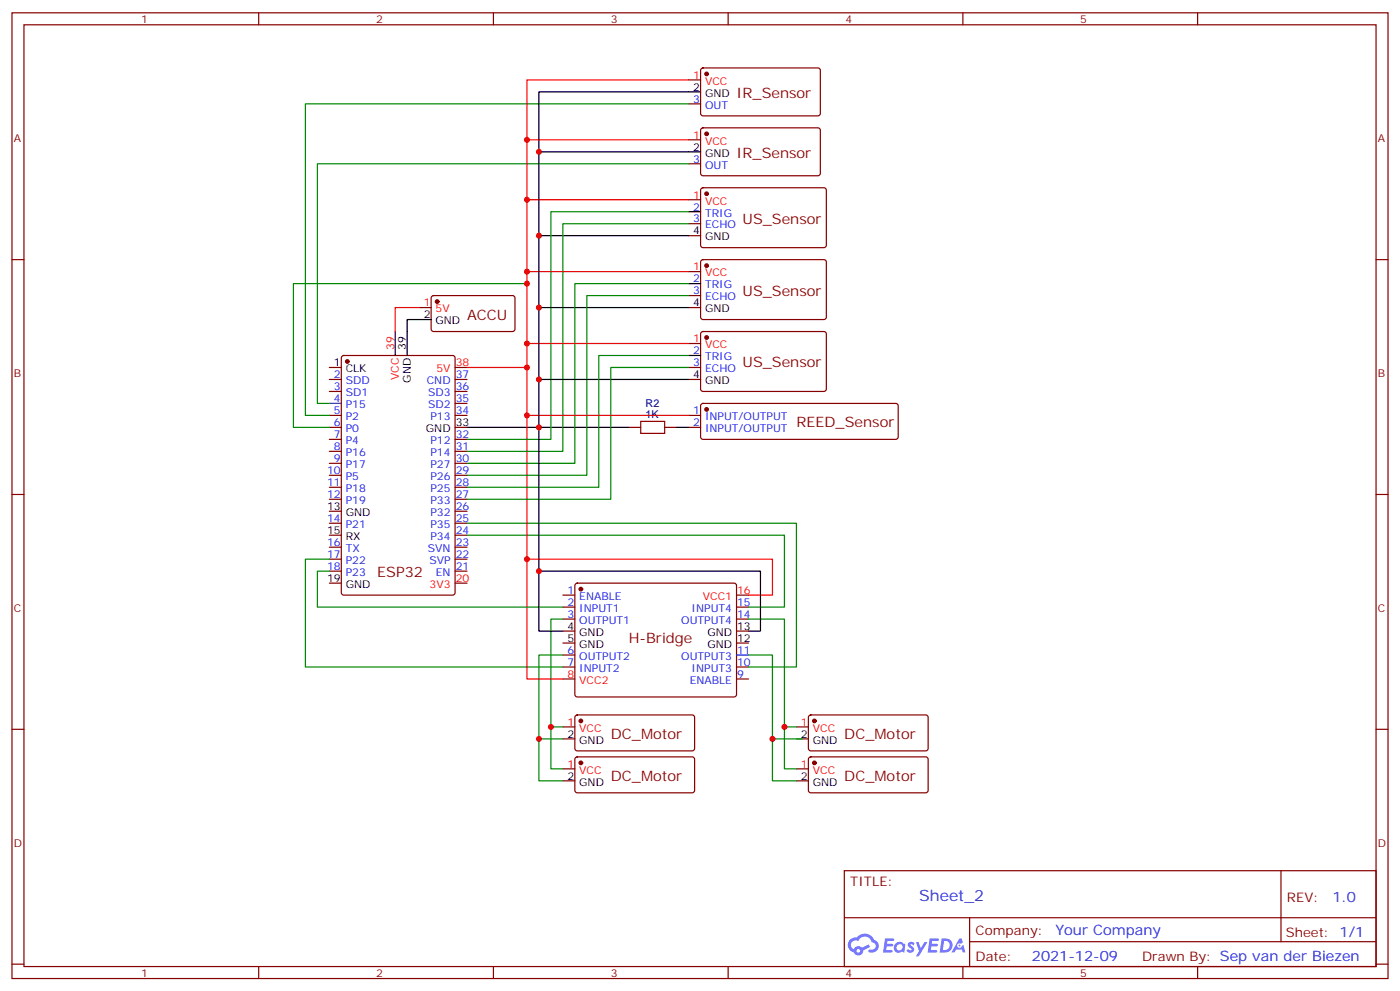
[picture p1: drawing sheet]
<svg xmlns="http://www.w3.org/2000/svg" width="412mm" height="292mm" viewBox="0 0 412 292" stroke-linecap="round" stroke-linejoin="round" font-family="sans-serif">
<g fill="none" stroke="#870000" stroke-width=".35">
<path d="M3.5 3.8h405.4v284.3h-405.4zM7.1 7.3h398.2v277.3h-398.2zM76.2 3.8v3.5M145.3 3.8v3.5M214.5 3.8v3.5M283.6 3.8v3.5M352.8 3.8v3.5M3.5 76.4h3.6M405.3 76.4h3.6M3.5 145.6h3.6M405.3 145.6h3.6M3.5 214.7h3.6"/>
<path d="M405.3 214.7h3.6M248.7 256.4h156.6v28.2h-156.6zM377.3 256.4v20.9M248.7 270.2h156.5M285.6 277.3h119.6M285.6 270.2v14.1M3.5 283.9h3.6M76.2 284.6v3.5M145.3 284.6v3.5M214.5 284.6v3.5M283.6 284.6v3.5M352.8 284.6v3.5"/>
<path d="M405.3 283.9h3.6"/>
</g>
<g fill="#5487ff">
<path d="M267.7 277.5a1.22 1.22 0 0 1 1.7 .3l-.4 .6a.47 .47 0 0 0-.3-.4 .47 .47 0 0 0-.5 .2l.1 .2a1.14 1.14 0 0 1 .8 1.7 1.14 1.14 0 0 1-1.9 0l-.2-.2 .5-.5 .7 .4a.29 .29 0 0 0 .3-.2 .29 .29 0 0 0-.2-.4 1.04 1.04 0 0 1-.6-1.7z"/>
<path d="M260.7 276.3h2.4l.3 .2-.2 .5h-1.8l-.1 .9h1.5l.3 .4-.3 .3h-1.6l-.2 1.1 1.7 .1 .2 .3-.2 .3h-2.6z"/>
<path d="M273.8 276.3h2.4l.3 .2-.1 .5h-1.8l-.2 .9h1.6l.3 .4-.4 .3h-1.6l-.1 1.1 1.7 .1 .2 .3-.2 .3h-2.6z"/>
<path d="M282.6 276.3h.7l.3 1.2-.6 .4a.69 .69 0 0 0-1 .2 .69 .69 0 0 0 .4 1 .69 .69 0 0 0 .9-.6l.5-.3 .6 2.2h-.8l-.2-.8h-1.8l-.5 .8h-.8z"/>
<path d="M269.8 277.4h.8l.6 1.8 1.1-1.8h.9l-2.6 4.2h-.8l.9-1.6z"/>
<path d="M277.4 276.3l-.6 4.1h1.3a2.11 2.11 0 0 0 2.5-2.1 2.11 2.11 0 0 0-2.5-2zM278.1 277a1.39 1.39 0 0 1 1.7 1.4 1.39 1.39 0 0 1-1.8 1.3h-.3z"/>
<path d="M263.7 277.9a1.54 1.54 0 0 0-.1 2.2 1.54 1.54 0 0 0 2.2 .1l.6 .2 .3-2.3-.2-.2h-.4a1.49 1.49 0 0 0-2.4 0zM264 278.9a.94 .94 0 0 1 1.8 0 .94 .94 0 0 1-1.8 0z"/>
<path d="M250.4 276.7a2.18 2.18 0 0 0 1.1 3.7 1.44 1.44 0 0 0 1.6 .9 1.44 1.44 0 0 0 1.2-1.5l2-1-.5-.7-1.9 .9a1.47 1.47 0 0 0-2.4 .5 1.39 1.39 0 0 1-.7-2 1.39 1.39 0 0 1 2-.4 2.12 2.12 0 0 1 2.2-1.3 2.12 2.12 0 0 1 1.9 1.7 1.14 1.14 0 0 1 1.1 1.4 1.14 1.14 0 0 1-1.7 .7 .43 .43 0 0 0-.5 .4 .43 .43 0 0 0 .4 .5 1.98 1.98 0 0 0 2.5-1.3 1.98 1.98 0 0 0-1.2-2.5 3.1 3.1 0 0 0-5.3-.7l-.9 .1zM252.3 280a.55 .55 0 0 1 1.1 0 .55 .55 0 0 1-1.1 0z"/>
<circle cx="282.6" cy="278.4" r=".26"/>
</g>
<g fill="none" stroke="#870000" stroke-width=".35">
<path d="M202.8 30.6h3.6M202.8 23.5h3.6M206.6 20.2l.5-.2 34.1 .1 .5 .6-.1 13-.7 .4-34.1-.1-.4-.6v-12.7zM206.6 37.8l.5-.2 34.1 .1 .5 .6-.1 13-.7 .5-34.1-.1-.4-.7v-12.7zM202.8 58.8h3.6M202.8 41.2h3.6M202.8 48.2h3.6M206.6 55.5l.5-.2h35.9l.4 .7v16.5l-.7 .4h-35.9l-.4-.7v-16.2zM202.8 69.4h3.6M202.8 65.9h3.6M202.8 80h3.6M206.6 76.7l.5-.3 35.9 .1 .4 .7v16.5l-.7 .4-35.9-.1-.4-.6v-16.2z"/>
<path d="M123.5 90.6h3.5M127.2 87.2l.5-.2 23.6 .1 .4 .6-.1 9.5-.6 .4-23.6-.1-.4-.6v-9.2zM202.8 90.6h3.6M202.8 87h3.6M206.6 97.8l.5-.2 35.9 .1 .4 .6v16.5l-.7 .5-35.9-.1-.4-.7v-16.2zM97 108.2h3.5M97 111.7h3.5M97 115.3h3.5M100.8 104.9l.4-.2h32.1l.7 .4 .1 69.4-.5 .7h-32.4l-.6-.4-.1-69.4zM134.1 108.2h3.5M134.1 111.7h3.5M134.1 115.3h3.5"/>
<path d="M134.1 118.8h3.5M202.8 108.2h3.6M202.8 111.7h3.6M202.8 101.1h3.6M206.6 119l.5-.2h56.8l.5 .2 .2 .5v9.2l-.3 .5-.4 .2h-56.8l-.5-.3-.2-.4v-9.2zM97 125.8h3.5M97 122.3h3.5M97 129.4h3.5M97 132.9h3.5M97 136.4h3.5M97 139.9h3.5M134.1 125.8h3.5"/>
<path d="M134.1 122.3h3.5M134.1 129.4h3.5M134.1 132.9h3.5M134.1 136.4h3.5M134.1 139.9h3.5M185.2 125.8h3.5M195.8 125.8h3.5M202.8 125.8h3.6M202.8 122.3h3.6M97 143.5h3.5M97 147h3.5M97 150.5h3.5"/>
<path d="M97 154.1h3.5M97 157.6h3.5M134.1 143.5h3.5M134.1 147h3.5M134.1 150.5h3.5M134.1 154.1h3.5M134.1 157.6h3.5M97 161.1h3.5M97 164.6h3.5M97 168.2h3.5M97 171.7h3.5M134.1 161.1h3.5"/>
<path d="M134.1 164.6h3.5M134.1 168.2h3.5M134.1 171.7h3.5M165.8 175.2h3.5M165.8 178.8h3.5M169.6 171.9l.4-.2h46.3l.5 .2 .2 .5-.1 32.4-.6 .4-46.5-.1-.5-.6v-32.1zM217 175.2h3.5M217 178.8h3.5M165.8 182.3h3.5M165.8 185.8h3.5M165.8 189.3h3.5M165.8 192.9h3.5"/>
<path d="M165.8 196.4h3.5M165.8 199.9h3.5M217 182.3h3.5M217 185.8h3.5M217 189.3h3.5M217 196.4h3.5M217 199.9h3.5M165.8 217.6h3.5M165.8 214h3.5M169.6 210.7l.4-.2 34.2 .1 .4 .6-.1 9.5-.6 .4-34.1-.1-.5-.6v-9.2zM234.6 217.6h3.5M234.6 214h3.5"/>
<path d="M238.4 210.7l.4-.2 34.2 .1 .4 .6-.1 9.5-.6 .4-34.1-.1-.5-.6v-9.2zM165.8 226.4h3.5M165.8 229.9h3.5M169.6 223.1l.4-.3 34.2 .1 .4 .7-.1 9.4-.6 .4h-34.1l-.5-.7v-9.1zM234.6 226.4h3.5M234.6 229.9h3.5M238.4 223.1l.4-.3 34.2 .1 .4 .7-.1 9.4-.6 .4h-34.1l-.5-.7v-9.1z"/>
</g>
<g fill="#870000" stroke="#870000" stroke-width=".35">
<circle cx="128.8" cy="88.8" r=".53"/>
<circle cx="208.1" cy="57" r=".53"/>
<circle cx="171.1" cy="173.5" r=".53"/>
<circle cx="171.1" cy="212.3" r=".53"/>
<circle cx="102.3" cy="106.4" r=".53"/>
<circle cx="208.1" cy="120.5" r=".53"/>
<circle cx="171.1" cy="224.6" r=".53"/>
<circle cx="239.9" cy="212.3" r=".53"/>
<circle cx="239.9" cy="224.6" r=".53"/>
<circle cx="208.1" cy="21.8" r=".53"/>
<circle cx="208.1" cy="39.4" r=".53"/>
<circle cx="208.1" cy="78.2" r=".53"/>
<circle cx="208.1" cy="99.4" r=".53"/>
</g>
<g fill="none" stroke="#000" stroke-width=".35">
<path d="M206.4 27.1h-47.7v158.7h7.1M158.7 44.7h47.7M158.7 69.4h44.1M202.8 62.3h3.6M116.4 97.6v7.1M127 94.1h-7.1v10.6M158.7 90.6h44.1M202.8 83.5h3.6M158.7 111.7h44.1M202.8 104.7h3.6M137.6 125.8h47.6M199.3 125.8h3.5"/>
<path d="M158.7 168.2h65.3v17.6h-3.5"/>
</g>
<path d="M97 118.8h3.5M217 192.9h3.5" fill="none" stroke="#00f" stroke-width=".35"/>
<path d="M188.7 124.1h7.1v3.5h-7.1z" fill="none" stroke="#a10000" stroke-width=".35"/>
<path d="M202.8 23.5h-47.6v141.1M155.2 41.2h47.6M155.2 58.8h47.6M155.2 80h47.6M123.5 90.6h-7.1v7M137.6 108.2h17.6M155.2 101.1h47.6M155.2 122.3h47.6M220.5 175.2h7v-10.6h-72.3v35.3h10.6" fill="none" stroke="#f00" stroke-width=".35"/>
<g fill="none" stroke="#008700" stroke-width=".35">
<path d="M202.8 30.6h-112.8v91.7h7M202.8 48.2h-109.3v70.6h3.5M202.8 62.3h-40.5v67.1h-24.7M202.8 65.9h-37v67h-28.2M155.2 83.5h-68.8v42.3h10.6M202.8 83.5h-33.5v52.9h-31.7M202.8 87h-29.9v52.9h-35.3M202.8 104.7h-26.4v38.8h-38.8M202.8 108.2h-22.9v38.8h-42.3M137.6 157.6h93.5v21.2h-10.6M137.6 154.1h97v42.3h-14.1M97 164.6h-7v31.8h75.8"/>
<path d="M97 168.2h-3.5v10.6h72.3M165.8 182.3h-3.5v44.1h3.5M165.8 192.9h-7.1v24.7M220.5 192.9h7v24.7h8.9M220.5 182.3h10.6v31.7M162.3 214h3.5M165.8 217.6h-7.1v12.3h7.1M227.5 217.6v12.3h7.1M234.6 214h-3.5v12.4h3.5"/>
</g>
<g fill="#c00">
<circle cx="162.3" cy="214" r=".88"/>
<circle cx="158.8" cy="217.6" r=".88"/>
<circle cx="227.5" cy="217.6" r=".88"/>
<circle cx="231.1" cy="214" r=".88"/>
<circle cx="155.2" cy="108.2" r=".88"/>
<circle cx="155.2" cy="164.6" r=".88"/>
<circle cx="155.2" cy="41.2" r=".88"/>
<circle cx="155.2" cy="58.8" r=".88"/>
<circle cx="155.2" cy="80" r=".88"/>
<circle cx="155.2" cy="101.1" r=".88"/>
<circle cx="155.2" cy="122.3" r=".88"/>
<circle cx="158.8" cy="125.8" r=".88"/>
<circle cx="158.8" cy="168.2" r=".88"/>
<circle cx="158.8" cy="44.7" r=".88"/>
<circle cx="158.8" cy="69.4" r=".88"/>
<circle cx="158.8" cy="90.6" r=".88"/>
<circle cx="158.8" cy="111.7" r=".88"/>
<circle cx="155.2" cy="83.5" r=".88"/>
</g>
<text font-size="4.6" fill="#00f" x="270.8" y="265.4">Sheet_2</text>
<g font-size="4.2" fill="#800">
<text x="217" y="28.8">IR_Sensor</text>
<text x="217" y="46.5">IR_Sensor</text>
<text x="218.7" y="65.9">US_Sensor</text>
<text x="218.7" y="87">US_Sensor</text>
<text x="137.6" y="94.1">ACCU</text>
<text x="218.7" y="108.2">US_Sensor</text>
<text x="234.6" y="125.8">REED_Sensor</text>
<text x="111.1" y="169.9">ESP32</text>
<text x="185.2" y="189.3">H-Bridge</text>
<text x="179.9" y="217.6">DC_Motor</text>
<text x="248.7" y="217.6">DC_Motor</text>
<text x="179.9" y="229.9">DC_Motor</text>
<text x="248.7" y="229.9">DC_Motor</text>
</g>
<g font-size="4.2" fill="#00f">
<text x="392.5" y="265.6">1.0</text>
<text x="310.9" y="275.2">Your Company</text>
<text x="304" y="283">2021-12-09</text>
</g>
<g font-size="3.9" fill="#800">
<text x="250.5" y="260.9">TITLE:</text>
<text x="379.1" y="265.6">REV:</text>
<text x="287.4" y="275.1">Company:</text>
<text x="378.7" y="275.8">Sheet: 1/1</text>
<text x="287.4" y="282.8">Date:</text>
<text x="336.4" y="282.9">Drawn By: Sep van der Biezen</text>
</g>
<g font-size="3.2" fill="#800">
<text x="41.6" y="6.8">1</text>
<text x="110.8" y="6.8">2</text>
<text x="179.9" y="6.8">3</text>
<text x="249.1" y="6.8">4</text>
<text x="318.2" y="6.8">5</text>
<text x="4.1" y="41.9">A</text>
<text x="405.9" y="41.9">A</text>
<text x="4.1" y="111">B</text>
<text x="405.9" y="111">B</text>
<text x="4.1" y="180.2">C</text>
<text x="405.9" y="180.2">C</text>
<text x="4.1" y="249.3">D</text>
<text x="405.9" y="249.3">D</text>
<text x="41.6" y="287.6">1</text>
<text x="110.8" y="287.6">2</text>
<text x="179.9" y="287.6">3</text>
<text x="249.1" y="287.6">4</text>
<text x="318.2" y="287.6">5</text>
</g>
<g font-size="3.2" fill="#f00">
<text x="204.2" y="23.2">1</text>
<text x="207.7" y="24.9">VCC</text>
<text x="204.2" y="40.8">1</text>
<text x="207.7" y="42.6">VCC</text>
<text x="204.2" y="58.5">1</text>
<text x="207.7" y="60.2">VCC</text>
<text x="204.2" y="79.6">1</text>
<text x="207.7" y="81.4">VCC</text>
<text x="124.8" y="90.2">1</text>
<text x="128.3" y="92">5V</text>
<text x="204.2" y="100.8">1</text>
<text x="116.1" y="102.9" transform="rotate(-90 116.1 102.9)">39</text>
<text x="134.2" y="107.8">38</text>
<text x="207.7" y="102.6">VCC</text>
<text x="117.5" y="112" transform="rotate(-90 117.5 112)">VCC</text>
<text x="128.6" y="109.6">5V</text>
<text x="126.5" y="173.1">3V3</text>
<text x="134.2" y="171.3">20</text>
<text x="207" y="176.6">VCC1</text>
<text x="217.1" y="174.9">16</text>
<text x="167.1" y="199.6">8</text>
<text x="170.6" y="201.3">VCC2</text>
<text x="167.1" y="213.7">1</text>
<text x="170.6" y="215.4">VCC</text>
<text x="235.9" y="213.7">1</text>
<text x="239.4" y="215.4">VCC</text>
<text x="167.1" y="226">1</text>
<text x="170.6" y="227.8">VCC</text>
<text x="235.9" y="226">1</text>
<text x="239.4" y="227.8">VCC</text>
</g>
<g font-size="3.2">
<text x="204.2" y="26.7">2</text>
<text x="207.7" y="28.5">GND</text>
<text x="204.2" y="44.3">2</text>
<text x="207.7" y="46.1">GND</text>
<text x="204.2" y="69">4</text>
<text x="207.7" y="70.8">GND</text>
<text x="124.8" y="93.7">2</text>
<text x="128.3" y="95.5">GND</text>
<text x="204.2" y="90.2">4</text>
<text x="207.7" y="92">GND</text>
<text x="98.4" y="107.8">1</text>
<text x="119.6" y="102.9" transform="rotate(-90 119.6 102.9)">39</text>
<text x="101.8" y="109.6">CLK</text>
<text x="121" y="112.7" transform="rotate(-90 121 112.7)">GND</text>
<text x="204.2" y="111.4">4</text>
<text x="207.7" y="113.1">GND</text>
<text x="134.2" y="125.5">33</text>
<text x="125.5" y="127.2">GND</text>
<text x="96.3" y="150.2">13</text>
<text x="101.8" y="151.9">GND</text>
<text x="96.3" y="157.2">15</text>
<text x="101.8" y="159">RX</text>
<text x="96.3" y="171.3">19</text>
<text x="101.8" y="173.1">GND</text>
<text x="167.1" y="185.5">4</text>
<text x="217.1" y="185.5">13</text>
<text x="167.1" y="189">5</text>
<text x="170.6" y="187.2">GND</text>
<text x="170.6" y="190.7">GND</text>
<text x="208.4" y="190.7">GND</text>
<text x="208.4" y="187.2">GND</text>
<text x="217.1" y="189">12</text>
<text x="167.1" y="217.2">2</text>
<text x="170.6" y="219">GND</text>
<text x="235.9" y="217.2">2</text>
<text x="239.4" y="219">GND</text>
<text x="167.1" y="229.6">2</text>
<text x="170.6" y="231.3">GND</text>
<text x="235.9" y="229.6">2</text>
<text x="239.4" y="231.3">GND</text>
</g>
<g font-size="3.2" fill="#00f">
<text x="204.2" y="30.2">3</text>
<text x="207.7" y="32">OUT</text>
<text x="204.2" y="47.9">3</text>
<text x="207.7" y="49.6">OUT</text>
<text x="204.2" y="65.5">3</text>
<text x="204.2" y="62">2</text>
<text x="207.7" y="63.7">TRIG</text>
<text x="207.7" y="67.3">ECHO</text>
<text x="204.2" y="83.1">2</text>
<text x="204.2" y="86.7">3</text>
<text x="207.7" y="84.9">TRIG</text>
<text x="207.7" y="88.4">ECHO</text>
<text x="204.2" y="104.3">2</text>
<text x="204.2" y="107.8">3</text>
<text x="207.7" y="106.1">TRIG</text>
<text x="98.4" y="111.4">2</text>
<text x="101.8" y="113.1">SDD</text>
<text x="125.7" y="113.1">CND</text>
<text x="134.2" y="111.4">37</text>
<text x="207.7" y="109.6">ECHO</text>
<text x="98.4" y="118.4">4</text>
<text x="98.4" y="114.9">3</text>
<text x="101.8" y="116.7">SD1</text>
<text x="126.1" y="116.7">SD3</text>
<text x="134.2" y="114.9">36</text>
<text x="134.2" y="118.4">35</text>
<text x="98.4" y="125.5">6</text>
<text x="98.4" y="122">5</text>
<text x="101.8" y="123.7">P2</text>
<text x="101.8" y="120.2">P15</text>
<text x="126.1" y="120.2">SD2</text>
<text x="126.8" y="123.7">P13</text>
<text x="134.2" y="122">34</text>
<text x="204.2" y="125.5">2</text>
<text x="204.2" y="122">1</text>
<text x="207.7" y="123.7">INPUT/OUTPUT</text>
<text x="98.4" y="129">7</text>
<text x="101.8" y="130.8">P4</text>
<text x="101.8" y="127.2">P0</text>
<text x="126.8" y="130.8">P12</text>
<text x="134.2" y="129">32</text>
<text x="207.7" y="127.2">INPUT/OUTPUT</text>
<text x="98.4" y="136.1">9</text>
<text x="98.4" y="132.5">8</text>
<text x="101.8" y="137.8">P17</text>
<text x="101.8" y="134.3">P16</text>
<text x="126.8" y="134.3">P14</text>
<text x="126.8" y="137.8">P27</text>
<text x="134.2" y="132.5">31</text>
<text x="134.2" y="136.1">30</text>
<text x="96.3" y="143.1">11</text>
<text x="96.3" y="139.6">10</text>
<text x="101.8" y="141.4">P5</text>
<text x="126.8" y="141.4">P26</text>
<text x="134.2" y="139.6">29</text>
<text x="134.2" y="143.1">28</text>
<text x="96.3" y="146.6">12</text>
<text x="101.8" y="148.4">P19</text>
<text x="101.8" y="144.9">P18</text>
<text x="126.8" y="144.9">P25</text>
<text x="126.8" y="148.4">P33</text>
<text x="134.2" y="146.6">27</text>
<text x="96.3" y="153.7">14</text>
<text x="101.8" y="155.5">P21</text>
<text x="126.8" y="151.9">P32</text>
<text x="126.8" y="155.5">P35</text>
<text x="134.2" y="150.2">26</text>
<text x="134.2" y="153.7">25</text>
<text x="96.3" y="160.8">16</text>
<text x="126.8" y="159">P34</text>
<text x="134.2" y="157.2">24</text>
<text x="134.2" y="160.8">23</text>
<text x="96.3" y="167.8">18</text>
<text x="96.3" y="164.3">17</text>
<text x="101.8" y="166.1">P22</text>
<text x="101.8" y="162.5">TX</text>
<text x="126" y="162.5">SVN</text>
<text x="126.5" y="166.1">SVP</text>
<text x="134.2" y="164.3">22</text>
<text x="134.2" y="167.8">21</text>
<text x="101.8" y="169.6">P23</text>
<text x="128.4" y="169.6">EN</text>
<text x="167.1" y="174.9">1</text>
<text x="167.1" y="178.4">2</text>
<text x="170.6" y="176.6">ENABLE</text>
<text x="217.1" y="178.4">15</text>
<text x="167.1" y="181.9">3</text>
<text x="170.6" y="180.2">INPUT1</text>
<text x="170.6" y="183.7">OUTPUT1</text>
<text x="200.7" y="183.7">OUTPUT4</text>
<text x="203.7" y="180.2">INPUT4</text>
<text x="217.1" y="181.9">14</text>
<text x="167.1" y="192.5">6</text>
<text x="167.1" y="196">7</text>
<text x="170.6" y="194.3">OUTPUT2</text>
<text x="170.6" y="197.8">INPUT2</text>
<text x="200.7" y="194.3">OUTPUT3</text>
<text x="203.7" y="197.8">INPUT3</text>
<text x="217.1" y="196">10</text>
<text x="217.1" y="192.5">11</text>
<text x="203.2" y="201.3">ENABLE</text>
<text x="217.1" y="199.6">9</text>
</g>
<g font-size="3.2" fill="#000080">
<text x="190.2" y="119.8">R2</text>
<text x="190.2" y="123">1K</text>
</g>
</svg>
